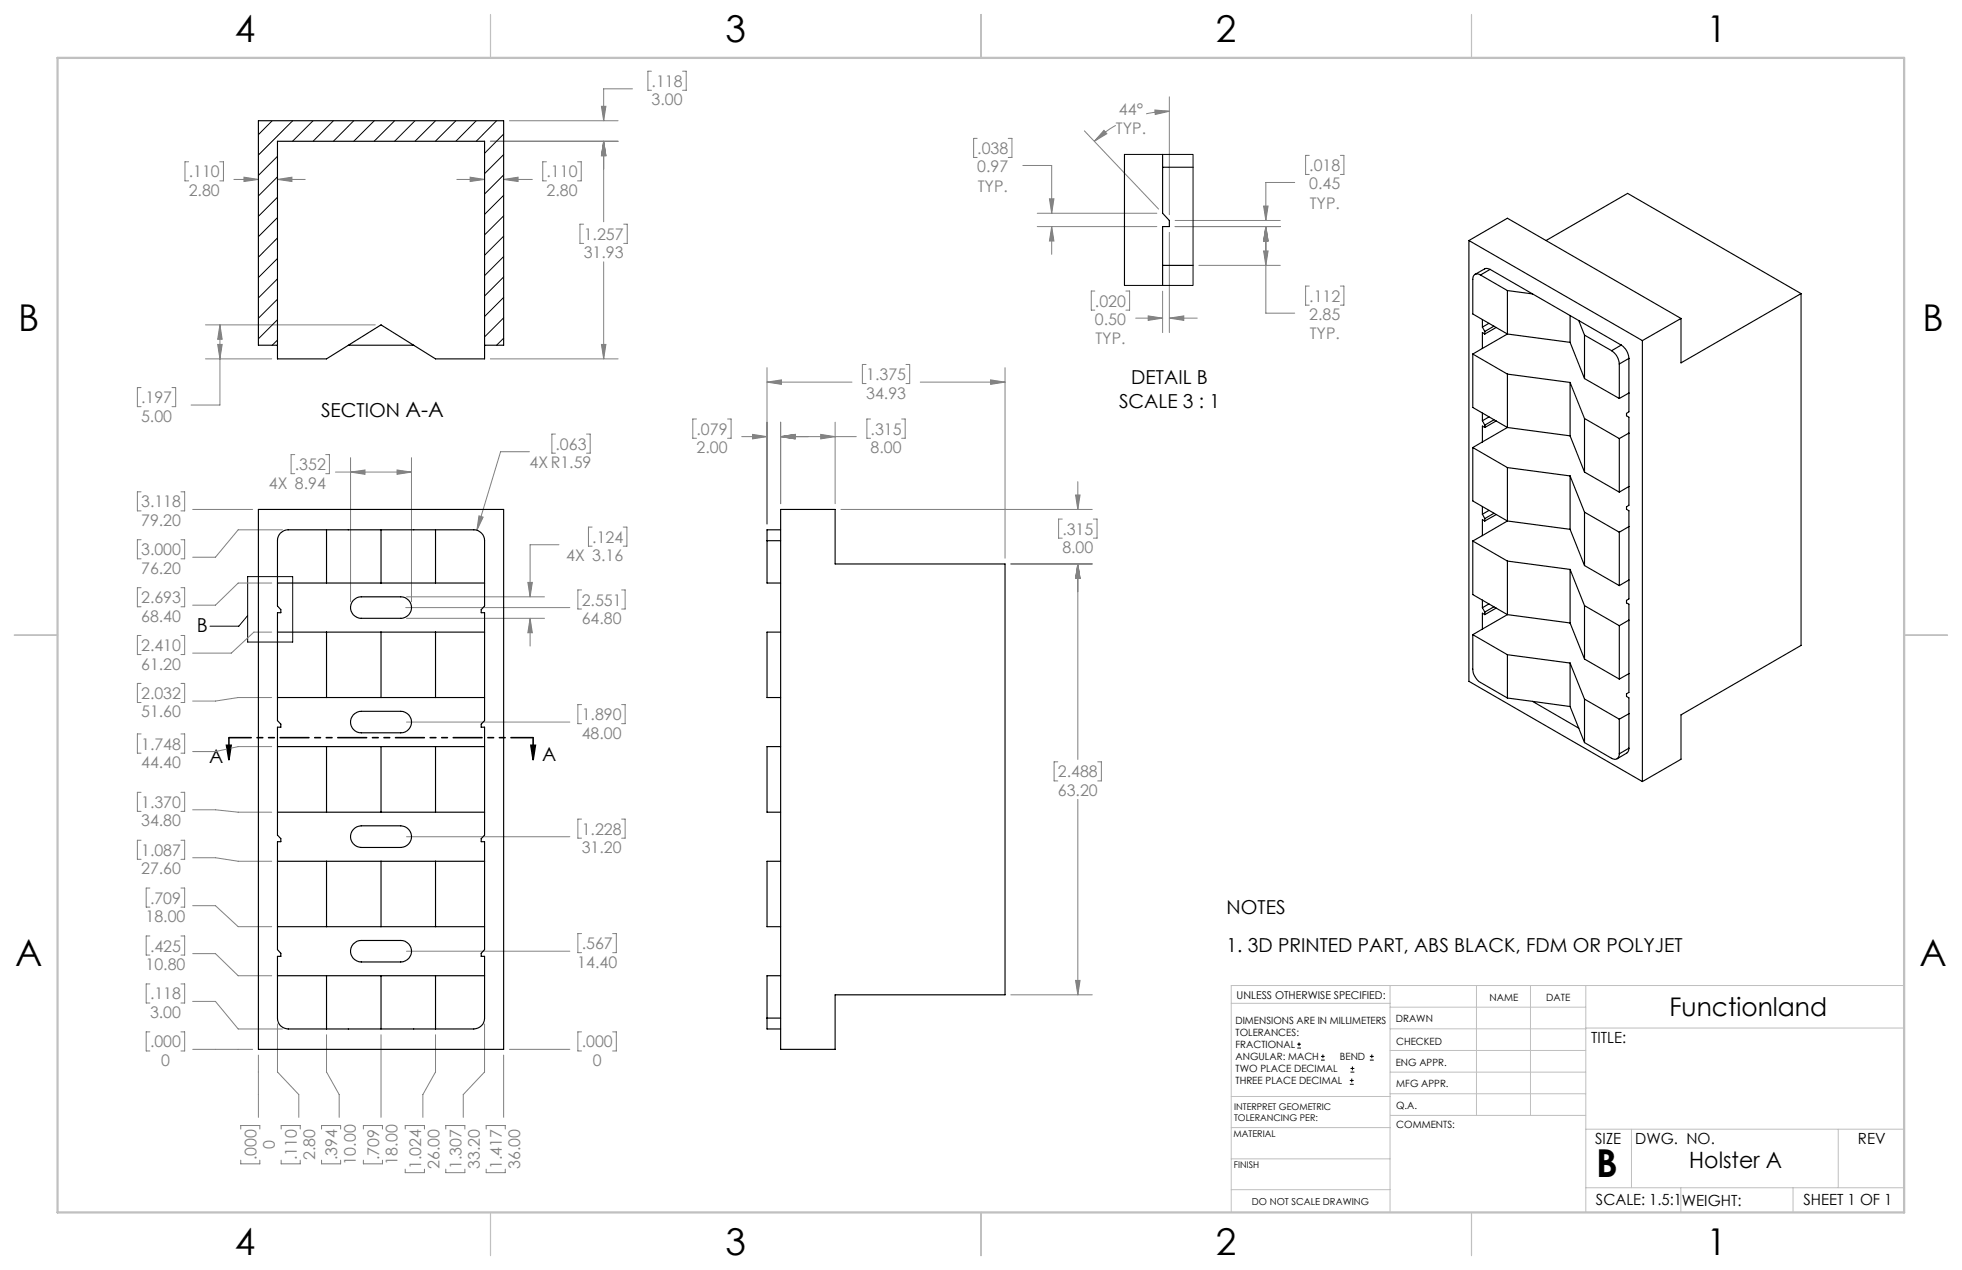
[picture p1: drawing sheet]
<svg xmlns="http://www.w3.org/2000/svg" width="432mm" height="279mm" viewBox="0 0 432 279" stroke-linecap="round" stroke-linejoin="round" font-family="sans-serif">
<g fill="none" stroke="#000" stroke-width=".22">
<path d="M54.5 126.9h9.9v14.4h-9.9zM54.5 135.4l-1.9 2.4h-6.4M285.5 230.6h.8M285.5 229.7h.8M285.9 229.3v.9M290.7 233.2h.8M290.7 232.4h.8M291.1 232v.8M297.1 238.5h.8M297.1 237.7h.8M297.2 235.9h.9M297.2 235.1h.9"/>
<path d="M297.5 237.3v.8M297.6 234.6v.9M301.5 233.2h.8M301.5 232.4h.8M301.9 232v.8"/>
</g>
<path d="M49.8 164h1.1l-.5 3.1zM50.4 162.3v4.8M116.8 164h1l-.5 3.1zM117.3 162.3v4.8" fill="none" stroke="#000" stroke-width=".35"/>
<g fill="none" stroke="#808080" stroke-width=".22">
<path d="M139.2 19.5h-6.3v7.1M143.4 15.7h-.8v4.2h.8M150.2 15.7h.8v4.2h-.8M41.5 35.6h-.8v4.2h.8M48.4 35.6h.8v4.2h-.8M51.5 39.5h5.4M53.7 39l3.2 .5-3.2 .4zM61.1 39.5l3.1-.5v.9zM61.1 39.5h6.1M100.5 39.5h6.1M103.5 39l3.1 .5-3.1 .4zM107.9 31.1h28.1"/>
<path d="M110.8 39.5h6.4M110.8 39.5l3.2-.5v.9zM112.1 26.6h23.9M120.3 35.6h-.8v4.2h.8M127.1 35.6h.8v4.2h-.8M132.4 23.4h.9l-.4 3.2zM132.9 31.1l.4 3.2h-.9zM132.9 31.1v17.7M215.1 30.4h-.8v4.2h.8M221.9 30.4h.8v4.2h-.8M225.1 36.4h6.4v10.5M238.7 28.8l16.3 17.2"/>
<path d="M243 28.7l.6 .7-2.8 1.7zM245.6 27.6a22.8 22.8 0 0 0-4.8 3.5M254.2 24.2l3.2 .3-3.2 .7zM257.4 24.5l-2 .1-3.2 .4M257.4 21.3v25.9M288.1 34.2h-.8v4.2h.8M295 34.2h.8v4.2h-.8M128.4 49.3h-.8v4.3h.8M132.9 57.6v21.4M137.3 49.3h.7v4.3h-.7M228.3 49.8h26.3M228.3 46.9h26.3"/>
<path d="M231 43.7h1l-.5 3.2zM231.5 49.8v6.2M231.5 49.8l.5 3.2h-1zM257.4 51.1v22.1M258.6 49.8h23.2M258.6 48.5h23.2M263.8 58.4h18M278.1 55.2h1l-.5 3.2zM278.1 45.3h1l-.5 3.2zM278.6 49.8l.5 3.2h-1zM278.6 49.8v19.1h6.3M284.9 40.1h-6.3v8.4"/>
<path d="M45.2 71.5h37.4M45.2 79h14.6M47.9 75.8h1l-.5 3.2zM48.4 71.5v17.6h-6.3M48.4 71.5l.5 3.1h-1zM107.9 79h28.1M132.4 75.8h.9l-.4 3.2zM240.9 64h-.7v4.2h.7M247.8 64h.8v4.2h-.8M249.9 70h6M252.7 69.5l3.2 .5-3.2 .5zM255.9 64.1v9.1"/>
<path d="M257.4 70l3.1-.5v1zM257.4 70h6.1M288.1 62.9h-.8v4.2h.8M295 62.9h.8v4.2h-.8M31 85.3h-.8v4.2h.8M37.9 85.3h.8v4.2h-.8M116.5 99.4h-6.3l-5.2 17.3M122.2 95.5h-.7v4.2h.7M129.1 95.5h.8v4.2h-.8M153.3 92.2h-.8v4.2h.8M160.1 92.2h.8v4.2h-.8M163.2 96.1h5.6"/>
<path d="M165.6 95.6l3.2 .5-3.2 .5zM168.8 80.9v34.4M168.8 84.1h18.7M168.8 84.1l3.2-.5v1zM171.8 96.1l3.2-.5v1zM171.8 92.9v17.9M171.8 96.1h16.7M180.6 95.6l3.2 .5-3.2 .5zM183.8 92.9v17.9M190.6 80.2h-.8v4.2h.8M191.6 92.2h-.8v4.2h.8M198.4 92.2h.8v4.2h-.8"/>
<path d="M199.4 80.2h.8v4.2h-.8M202.5 84.1h18.7M218 83.6l3.2 .5-3.2 .5zM221.2 80.9v41.9M31 108.2h-.8v4.2h.8M31 118.7h-.8v4.2h.8M39.8 108.2h.8v4.2h-.8M39.8 118.7h.8v4.2h-.8M42.4 112.1h13.2M62.2 116.6h-9.8l-5 6h-5M64.9 100h-.8v4.2h.8M71.7 100h.8v4.2h-.8"/>
<path d="M73.8 103.9h16.8M77.2 100.7v31.7M77.2 103.9l3.1-.5v1zM87.4 103.4l3.2 .5-3.2 .5zM90.6 100.7v31.7M105.4 113.5l.9 .3-1.3 2.9zM123 119.8h-6.3v11.5M130.3 116h-.8v4.2h.8M137.2 116h.8v4.2h-.8M185.1 112.1h55.3M233.8 114.2h-.8v4.2h.8M236.7 108.9h1l-.5 3.2z"/>
<path d="M237.2 106v6.1M240.6 114.2h.8v4.2h-.8M31 129.3h-.8v4.2h.8M31 139.8h-.8v4.2h.8M39.8 129.3h.8v4.2h-.8M39.8 139.8h.8v4.2h-.8M59.8 139.1h-3.9l-5 4.6h-8.5M59.8 128.3h-7.4l-5 4.8h-5M89.3 133.7h36.1M89.5 131.3h30.3M89.5 136h30.3M116.2 128.1h1l-.5 3.2z"/>
<path d="M116.7 136v6.1M116.7 136l.5 3.2h-1zM128 129.8h-.8v4.2h.8M136.8 129.8h.8v4.2h-.8M222.5 124.1h17.9M237.2 124.1v43M237.2 124.1l.5 3.1h-1zM31 150.4h-.8v4.2h.8M39.8 150.4h.8v4.2h-.8M59.8 153.5h-7.4l-5 .7h-5M89.5 158.9h35.9M128 155h-.8v4.2h.8"/>
<path d="M136.8 155h.8v4.2h-.8M31 161.5h-.8v4.2h.8M31 174.3h-.8v4.2h.8M39.8 161.5h.8v4.2h-.8M39.8 174.3h.8v4.2h-.8M42.4 178.2h5l5 .5h7.4M59.8 164.3h-7.4l-5 1h-5M232.8 167.6h-.8v4.2h.8M237.2 175.9v43M241.6 167.6h.8v4.2h-.8M31 184.9h-.8v4.2h.8M33 195.4h-.8v4.2h.8"/>
<path d="M39.8 184.9h.8v4.2h-.8M39.8 195.4h.8v4.2h-.8M42.4 199.2h5l5 4.7h7.4M42.4 188.7h5l5 .8h7.4M89.5 184.1h35.9M128 180.2h-.8v4.2h.8M136.8 180.2h.8v4.2h-.8M33 205.9h-.8v4.2h.8M33 216.5h-.8v4.2h.8M39.8 205.9h.8v4.2h-.8M39.8 216.5h.8v4.2h-.8M42.4 209.8h5l5 4.9h7.4"/>
<path d="M89.5 209.3h35.9M128 205.4h-.8v4.2h.8M134.8 205.4h.8v4.2h-.8M222.5 218.9h17.9M236.7 215.7h1l-.5 3.2zM33 227h-.8v4.2h.8M39.8 227h.8v4.2h-.8M42.4 230.9h13.2M42.4 220.3h5l5 6.1h9.8M56.9 232.1v13.7M61.1 225.2v10.6l4.7 5v5M71.9 227.6v8.2l2.7 5v5"/>
<path d="M83.9 227.6v18.2M95.8 227.6v8.2l-2.7 5v5M106.6 225.2v10.6l-4.6 5v5M110.8 232.1v13.7M112.1 230.9h13.3M128 227h-.8v4.2h.8M134.8 227h.8v4.2h-.8M53 248.4v-.8h4.2v.8M53 255.2v.8h4.2v-.8M61.9 255.2v.8h4.2v-.8M61.9 248.4v-.8h4.2v.8M70.8 255.2v.8h4.2v-.8"/>
<path d="M70.8 248.4v-.8h4.2v.8M80 255.2v.8h4.2v-.8M80 248.4v-.8h4.2v.8M89.2 248.4v-.8h4.2v.8M89.2 257.2v.8h4.2v-.8M98.1 248.4v-.8h4.2v.8M98.1 257.2v.8h4.2v-.8M107 248.4v-.8h4.2v.8M107 257.2v.8h4.2v-.8"/>
</g>
<path d="M117.3 162.3h-66.9" fill="none" stroke="#000" stroke-width=".35" stroke-dasharray="6.3 1.3 1.3 1.3 1.3 1.3" stroke-dashoffset="1.4"/>
<g fill="none" stroke="#c0c0c0" stroke-width=".22">
<path d="M305.9 216.8v49.9M324.9 216.8v28.6M336.8 216.8v28.6M349 216.8v49.9M419.1 216.8h-148.1v49.9M271 220.7h34.9M305.9 231.1h43.1M305.9 226.3h43.1M305.9 221.6h43.1M305.9 235.9h43.1M349 226.2h70.1M271 255h34.9"/>
<path d="M271 248.1h35M271 241.2h35M305.9 240.6h43.1M306 245.4h43M349 248.4h70.1M359.1 248.4v12.9M404.6 248.4v12.9M271 261.7h34.9M349 261.3h70.1M369.9 261.3v5.4M394.6 261.3v5.4"/>
</g>
<path d="M108 3.2v9.5M215.9 3.2v9.5M323.8 3.2v9.5M3.1 139.7h9.6M419.1 139.7h9.5M108 266.7v9.6M215.9 266.7v9.6M323.8 266.7v9.6" fill="none" stroke="#c0c0c0" stroke-width=".25"/>
<path d="M12.7 12.7h406.4v254h-406.4z" fill="none" stroke="#c0c0c0" stroke-width=".5"/>
<path d="M116.8 164h1l-.5 3.1zM49.8 164h1.1l-.5 3.1z" fill="#000"/>
<path d="M105.4 113.5l-.4 3.2 1.3-2.9zM77.2 103.9l3.1-.5v1zM87.4 103.4l3.2 .5-3.2 .5zM116.2 128.1h1l-.5 3.2zM116.7 136l.5 3.2h-1zM168.8 84.1l3.2-.5v1zM218 83.6l3.2 .5-3.2 .5zM171.8 96.1l3.2-.5v1zM165.6 95.6l3.2 .5-3.2 .5zM180.6 95.6l3.2 .5-3.2 .5zM171.8 96.1l3.2-.5v1zM236.7 108.9h1l-.5 3.2zM237.2 124.1l.5 3.1h-1zM236.7 215.7h1l-.5 3.2zM237.2 124.1l.5 3.1h-1zM48.4 71.5l.5 3.1h-1zM47.9 75.8h1l-.5 3.2zM132.4 23.4h.9l-.4 3.2zM132.9 31.1l.4 3.2h-.9zM132.9 31.1l.4 3.2h-.9zM132.4 75.8h.9l-.4 3.2zM53.7 39l3.2 .5-3.2 .4zM61.1 39.5l3.1-.5v.9zM110.8 39.5l3.2-.5v.9zM103.5 39l3.1 .5-3.1 .4zM278.1 55.2h1l-.5 3.2zM278.6 49.8l.5 3.2h-1zM257.4 70l3.1-.5v1zM252.7 69.5l3.2 .5-3.2 .5zM231 43.7h1l-.5 3.2zM231.5 49.8l.5 3.2h-1zM278.1 45.3h1l-.5 3.2zM278.6 49.8l.5 3.2h-1zM254.2 24.2l3.2 .3-3.2 .7zM243 28.7l.6 .7-2.8 1.7z" fill="#808080"/>
<g fill="none" stroke="#000" stroke-width=".25">
<path d="M61.1 31.1h45.5v47.9h-10.8l-11.9-7.5-12 7.5h-10.8zM247.5 34v28.8M255.9 34v12.9l1.5 1.6v1.3h-1.5v13M255.9 36.8h6.7M255.9 58.4h6.7M323.3 52.9v97l38.2 22M323.3 52.9l38.2 22M323.3 52.9l8.5-4.9 38.2 22.1M327.9 59.3l-.9-.2-2.4 1.3M327.9 59.3l28.9 16.6M327.9 59.3l-2.1 1.2M340.3 52.9l17.9-10.4 38.2 22.1"/>
<path d="M61.1 76h-4.2v-49.4h53.9v49.4h-4.2M76.7 76h14.4M324.1 77.9l7.7 4.4M324.1 77.9v11.7l7.7 4.5M325.8 60.5a1.02 1.02 0 0 0-1.2-.1 1.02 1.02 0 0 0-.5 1.1v7.6l7.7 4.4M325.8 60.5l6 3.4M326.2 70.3v1.7M326.2 72l.6 .9M326.2 76.7l-2.1 1.2M326.8 73.5l-.6-.3v3.5M326.8 72.9v.6M327.7 71.1l-1.5 .9"/>
<path d="M328.8 71.8l-2 1.1M329.3 72l-2.5 1.5M331.8 73.5l-5.6 3.2M331.8 63.9v9.6M331.8 63.9l5.5 .8M331.8 73.5l13.7 1.8M345.5 75.3l3.2 8M345.5 69.4v5.9M347.5 70.5l1.2 3.2M348.7 73.7v9.6M348.7 73.7l6 3.5M354.7 77.2a3.8 3.8 0 0 1 1.7 2.9"/>
<path d="M356.8 75.9a3.8 3.8 0 0 1 1.7 2.9M356.8 75.9l-2.1 1.3M358.5 78.8v11.8l-.5 .3v.6l.5 .3v19.4l-.5 .3v.5l.5 .4v19.4l-.5 .3v.5l.5 .3v19.4l-.5 .3v.6l.5 .3v11.1M358.5 78.8l-2.1 1.3M361.5 74.9v97M370 70.1l-8.5 4.8M396.4 64.6l-26.4 15.2v-9.7M396.4 64.6v77.4l-26.4 15.3v9.7l-8.5 4.9M324.1 98.5v11.7l7.7 4.4M324.1 98.5l7.7 4.4M326.2 90.9v1.7M326.2 92.6l.6 .9"/>
<path d="M326.2 97.2l-2.1 1.3M326.8 94.1l-.6-.4v3.5M326.8 93.5v.6M327.7 91.7l-1.5 .9M328.8 92.4l-2 1.1M329.3 92.6l-2.5 1.5M331.8 82.3l13.7 1.8M331.8 82.3v11.8M331.8 94.1l13.7 1.8M331.8 94.1l-5.6 3.1M345.5 84.1v11.8M345.5 84.1l3.2 8"/>
<path d="M345.5 95.9l3.2 8M348.7 83.3l7.7 4.4M348.7 92.1v11.8M348.7 92.1l7.7 4.4M356.4 80.1v7.6M356.4 96.5v11.8M358.5 86.5l-2.1 1.2M358.5 95.3l-2.1 1.2M56.9 112.1h53.9v118.8h-53.9zM61.7 117.3a2.31 2.31 0 0 1 1.7-.7h40.9a2.41 2.41 0 0 1 2.3 2.4v14.3l-.7 .8v.7h.7v23.7l-.7 .8v.7h.7v23.7l-.7 .8v.7h.7v23.7l-.7 .8v.7h.7v13.6a2.41 2.41 0 0 1-2.3 2.4h-40.9a2.35 2.35 0 0 1-2.3-2.4v-13.6h.7v-.7l-.7-.8v-23.7h.7v-.7l-.7-.8v-23.7h.7v-.7l-.7-.8v-23.7h.7v-.7l-.7-.8v-14.3a2.48 2.48 0 0 1 .6-1.7zM71.9 116.6v11.7M83.9 116.6v11.7"/>
<path d="M95.8 116.6v11.7M168.8 119v9.3h3M168.8 119h3M171.8 116.6h-3v2.4M171.8 112.1h12v12h37.4v94.8h-37.4v12h-12zM324.1 119v11.8l7.7 4.4M324.1 119l7.7 4.4M326.2 111.4v1.7M326.2 113.1l.6 1M326.2 117.8l-2.1 1.2M326.8 114.6l-.6-.3v3.5M326.8 114.1v.5"/>
<path d="M327.7 112.3l-1.5 .8M328.8 112.9l-2 1.2M329.3 113.2l-2.5 1.4M331.8 102.9v11.7M331.8 102.9l13.7 1.8M331.8 114.6l13.7 1.9M331.8 114.6l-5.6 3.2M345.5 104.7v11.8M345.5 104.7l3.2 8M345.5 116.5l3.2 7.9M348.7 112.7v11.7M348.7 103.9l7.7 4.4"/>
<path d="M348.7 112.7l7.7 4.4M356.4 117.1v11.7M358.5 107l-2.1 1.3M358.5 115.9l-2.1 1.2M61.1 139.1h45.5M61.1 128.3h45.5M71.9 139.1v14.4M77.8 132.1a2.2 2.2 0 0 1 1.7-.8h8.7a2.36 2.36 0 0 1 2.4 2.4 2.36 2.36 0 0 1-2.4 2.3h-8.7a2.38 2.38 0 0 1-2.1-1.4 2.38 2.38 0 0 1 .4-2.5zM83.9 139.1v14.4M95.8 139.1v14.4M171.8 139.1h-3v14.4h3M324.1 139.6v7.6a3.8 3.8 0 0 0 1.7 2.9l6 3.5"/>
<path d="M324.1 139.6l7.7 4.4M326.2 132v1.7M326.2 133.7l.6 1M326.2 138.4l-2.1 1.2M326.8 135.2l-.6-.3v3.5M326.8 134.7v.5M327.7 132.9l-1.5 .8M328.8 133.5l-2 1.2M329.3 133.8l-2.5 1.4M331.8 123.4v11.8M331.8 123.4l13.7 1.9M331.8 135.2l13.7 1.9"/>
<path d="M331.8 135.2l-5.6 3.2M345.5 125.3v11.8M345.5 125.3l3.2 7.9M345.5 137.1l3.2 7.9M348.7 133.2v11.8M348.7 124.4l7.7 4.4M348.7 133.2l7.7 4.5M356.4 137.7v11.7M358.5 127.6l-2.1 1.2M358.5 136.4l-2.1 1.3M61.1 153.5h45.5M77.8 157.3a2.54 2.54 0 0 1 1.7-.8h8.7a2.36 2.36 0 0 1 2.4 2.4 2.36 2.36 0 0 1-2.4 2.3h-8.7a2.37 2.37 0 0 1-2.2-1.4 2.37 2.37 0 0 1 .5-2.5z"/>
<path d="M331.8 144v9.6M331.8 144l13.7 1.9M331.8 153.6l5.5 .7M337.3 154.3l10.2 5.9M337.3 154.3l8.2 1.1M345.5 145.9v9.5M345.5 145.9l3.2 7.9M345.5 155.4l2 4.8M348.7 153.8v9.6M348.7 145l7.7 4.4M348.7 153.8l7.7 4.4M356.4 158.2v7.6"/>
<path d="M358.5 148.2l-2.1 1.2M358.5 157l-2.1 1.2M61.1 164.3h45.5M61.1 178.7h45.5M71.9 164.3v14.4M83.9 164.3v14.4M95.8 164.3v14.4M171.8 164.3h-3v14.4h3M347.5 160.2l1.2 3.2M348.7 163.4l6 3.4a1.04 1.04 0 0 0 1.2 .1 1.04 1.04 0 0 0 .5-1.1M358.5 164.6l-.3 .9-2.3 1.4M358.5 164.6l-2.1 1.2"/>
<path d="M61.1 189.5h45.5M71.9 189.5v14.4M77.8 182.5a2.39 2.39 0 0 1 1.7-.8h8.7a2.38 2.38 0 0 1 2.4 2.4 2.38 2.38 0 0 1-2.4 2.3h-8.7a2.38 2.38 0 0 1-2.1-1.4 2.38 2.38 0 0 1 .4-2.5zM83.9 189.5v14.4M95.8 189.5v14.4M171.8 189.5h-3v14.4h3M61.1 203.9h45.5M61.1 214.7h45.5M71.9 214.7v11.7M77.8 207.7a2.2 2.2 0 0 1 1.7-.8h8.7a2.36 2.36 0 0 1 2.4 2.4 2.36 2.36 0 0 1-2.4 2.3h-8.7a2.38 2.38 0 0 1-2.1-1.4 2.38 2.38 0 0 1 .4-2.5zM83.9 214.7v11.7M95.8 214.7v11.7"/>
<path d="M171.8 214.7h-3v9.3M168.8 224v2.4h3M168.8 224h3"/>
</g>
<g fill="none" stroke="#000" stroke-width=".22">
<path d="M59.9 26.6l-3 3M61.1 34.4l-4.2 4.2M61.1 38.9l-4.2 4.2M64.4 26.6l-7.5 7.5M68.9 26.6l-4.5 4.5M73.4 26.6l-4.5 4.5M77.9 26.6l-4.5 4.5M82.4 26.6l-4.5 4.5M86.9 26.6l-4.6 4.5M91.3 26.6l-4.4 4.5M95.8 26.6l-4.5 4.5M100.3 26.6l-4.5 4.5"/>
<path d="M104.8 26.6l-4.5 4.5M109.3 26.6l-4.5 4.5M110.8 29.5l-4.2 4.2M110.8 34l-4.2 4.2M110.8 38.5l-4.2 4.2M247.5 34h15.1v28.8h-15.1M61.1 43.4l-4.2 4.2M61.1 47.9l-4.2 4.2M61.1 52.4l-4.2 4.2M61.1 56.9l-4.2 4.2M110.8 43l-4.2 4.2M110.8 47.5l-4.2 4.2"/>
<path d="M110.8 52l-4.2 4.2M110.8 56.4l-4.2 4.2M61.1 61.3l-4.2 4.2M61.1 65.8l-4.2 4.2M61.1 70.3l-4.2 4.2M61.1 74.8l-1.2 1.2M110.8 60.9l-4.2 4.2M110.8 65.4l-4.2 4.2M110.8 69.9l-4.2 4.2M110.8 74.4l-1.5 1.6"/>
</g>
<text font-size="8.5" x="351.3" y="259">B</text>
<g font-size="8.1">
<text x="51.7" y="9.3">4</text>
<text x="159.7" y="9.3">3</text>
<text x="267.6" y="9.3">2</text>
<text x="375.6" y="9.3">1</text>
<text x="4" y="72.8">B</text>
<text x="423.1" y="72.8">B</text>
<text x="3.3" y="212.5">A</text>
<text x="422.4" y="212.5">A</text>
<text x="51.7" y="276">4</text>
<text x="159.7" y="276">3</text>
<text x="267.6" y="276">2</text>
<text x="375.6" y="276">1</text>
</g>
<text font-size="5.6" x="367.4" y="223.4">Functionland</text>
<text font-size="4.9" x="371.8" y="257">Holster A</text>
<g font-size="4.2">
<text x="246.3" y="89.8">SCALE 3 : 1</text>
<text x="249" y="84.5">DETAIL B</text>
<text x="70.6" y="91.6">SECTION A-A</text>
<text x="43.3" y="139">B</text>
<text x="46" y="167.8">A</text>
<text x="119.3" y="167.4">A</text>
<text x="269.9" y="201">NOTES</text>
<text x="269.9" y="209.4">1. 3D PRINTED PART, ABS BLACK, FDM OR POLYJET</text>
</g>
<g font-size="3.5" fill="#808080">
<text x="143.4" y="19.1">.118</text>
<text x="143.4" y="23.2">3.00</text>
<text x="245.6" y="29.4">TYP.</text>
<text x="246.3" y="25.2">44°</text>
<text x="215.1" y="33.9">.038</text>
<text x="41.5" y="39">.110</text>
<text x="120.3" y="39">.110</text>
<text x="215.1" y="37.9">0.97</text>
<text x="288.2" y="37.6">.018</text>
<text x="288.2" y="41.7">0.45</text>
<text x="41.5" y="43.1">2.80</text>
<text x="120.3" y="43.1">2.80</text>
<text x="215.2" y="42.1">TYP.</text>
<text x="288.2" y="45.9">TYP.</text>
<text x="128.5" y="52.8">1.257</text>
<text x="128.5" y="56.8">31.93</text>
<text x="241" y="67.4">.020</text>
<text x="241" y="71.5">0.50</text>
<text x="288.2" y="66.3">.112</text>
<text x="288.2" y="70.4">2.85</text>
<text x="241.1" y="75.7">TYP.</text>
<text x="288.2" y="74.6">TYP.</text>
<text x="190.6" y="83.6">1.375</text>
<text x="31" y="88.7">.197</text>
<text x="190.6" y="87.7">34.93</text>
<text x="31" y="92.7">5.00</text>
<text x="153.3" y="95.6">.079</text>
<text x="191.6" y="95.6">.315</text>
<text x="122.3" y="98.9">.063</text>
<text x="153.3" y="99.7">2.00</text>
<text x="191.6" y="99.7">8.00</text>
<text x="59.2" y="107.5">4X 8.94</text>
<text x="64.9" y="103.4">.352</text>
<text x="116.6" y="103">4XR1.59</text>
<text x="31.1" y="111.6">3.118</text>
<text x="31.1" y="115.7">79.20</text>
<text x="130.3" y="119.4">.124</text>
<text x="233.8" y="117.6">.315</text>
<text x="31.1" y="122.1">3.000</text>
<text x="124.6" y="123.4">4X 3.16</text>
<text x="233.8" y="121.7">8.00</text>
<text x="31.1" y="126.2">76.20</text>
<text x="31.1" y="132.7">2.693</text>
<text x="31.1" y="136.8">68.40</text>
<text x="128" y="133.2">2.551</text>
<text x="128" y="137.3">64.80</text>
<text x="31.1" y="143.2">2.410</text>
<text x="31.1" y="147.3">61.20</text>
<text x="31.1" y="153.8">2.032</text>
<text x="31.1" y="157.8">51.60</text>
<text x="128" y="158.4">1.890</text>
<text x="31.1" y="164.9">1.748</text>
<text x="128" y="162.5">48.00</text>
<text x="31.1" y="169">44.40</text>
<text x="232.8" y="171">2.488</text>
<text x="31.1" y="177.7">1.370</text>
<text x="232.8" y="175.1">63.20</text>
<text x="31.1" y="181.8">34.80</text>
<text x="128" y="183.6">1.228</text>
<text x="31.1" y="188.3">1.087</text>
<text x="128" y="187.7">31.20</text>
<text x="31.1" y="192.3">27.60</text>
<text x="32" y="202.9">18.00</text>
<text x="33" y="198.8">.709</text>
<text x="33" y="209.3">.425</text>
<text x="128" y="208.8">.567</text>
<text x="32" y="213.4">10.80</text>
<text x="127" y="212.9">14.40</text>
<text x="33" y="219.9">.118</text>
<text x="33" y="223.9">3.00</text>
<text x="33" y="230.4">.000</text>
<text x="128" y="230.4">.000</text>
<text x="35.5" y="234.5">0</text>
<text x="130.5" y="234.5">0</text>
<text x="56.4" y="255.2" transform="rotate(-90 56.4 255.2)">.000</text>
<text x="60.5" y="252.8" transform="rotate(-90 60.5 252.8)">0</text>
<text x="65.3" y="255.2" transform="rotate(-90 65.3 255.2)">.110</text>
<text x="69.4" y="255.2" transform="rotate(-90 69.4 255.2)">2.80</text>
<text x="74.2" y="255.2" transform="rotate(-90 74.2 255.2)">.394</text>
<text x="78.3" y="256.2" transform="rotate(-90 78.3 256.2)">10.00</text>
<text x="83.4" y="255.2" transform="rotate(-90 83.4 255.2)">.709</text>
<text x="87.5" y="256.2" transform="rotate(-90 87.5 256.2)">18.00</text>
<text x="92.7" y="257.2" transform="rotate(-90 92.7 257.2)">1.024</text>
<text x="96.7" y="257.2" transform="rotate(-90 96.7 257.2)">26.00</text>
<text x="101.6" y="257.2" transform="rotate(-90 101.6 257.2)">1.307</text>
<text x="105.6" y="257.2" transform="rotate(-90 105.6 257.2)">33.20</text>
<text x="110.4" y="257.2" transform="rotate(-90 110.4 257.2)">1.417</text>
<text x="114.5" y="257.2" transform="rotate(-90 114.5 257.2)">36.00</text>
</g>
<g font-size="3.4">
<text x="350.2" y="229.5">TITLE:</text>
<text x="351.1" y="251.6">SIZE</text>
<text x="359.9" y="251.6">DWG. NO.</text>
<text x="408.9" y="251.7">REV</text>
<text x="351.2" y="265.2">SCALE: 1.5:1</text>
<text x="370.1" y="265.3">WEIGHT:</text>
<text x="396.9" y="265.2">SHEET 1 OF 1</text>
</g>
<text font-size="2.4" x="272.2" y="219.7">UNLESS OTHERWISE SPECIFIED:</text>
<g font-size="2.2">
<text x="327.8" y="220.1">NAME</text>
<text x="340.3" y="220.2">DATE</text>
<text x="271.9" y="225.3">DIMENSIONS ARE IN MILLIMETERS</text>
<text x="271.9" y="227.9">TOLERANCES:</text>
<text x="307.2" y="224.9">DRAWN</text>
<text x="271.9" y="230.6">FRACTIONAL</text>
<text x="271.9" y="233.2">ANGULAR: MACH</text>
<text x="294.9" y="233.2">BEND</text>
<text x="307.3" y="229.8">CHECKED</text>
<text x="271.9" y="235.9">TWO PLACE DECIMAL</text>
<text x="271.9" y="238.5">THREE PLACE DECIMAL</text>
<text x="307.2" y="234.5">ENG APPR.</text>
<text x="307.3" y="239.2">MFG APPR.</text>
<text x="307.3" y="243.9">Q.A.</text>
<text x="307.3" y="248.1">COMMENTS:</text>
</g>
<text font-size="2.1" x="275.5" y="265.1">DO NOT SCALE DRAWING</text>
<g font-size="2">
<text x="271.6" y="244.1">INTERPRET GEOMETRIC</text>
<text x="271.5" y="250.2">MATERIAL</text>
<text x="271.6" y="246.6">TOLERANCING PER:</text>
<text x="271.5" y="257">FINISH</text>
</g>
</svg>
